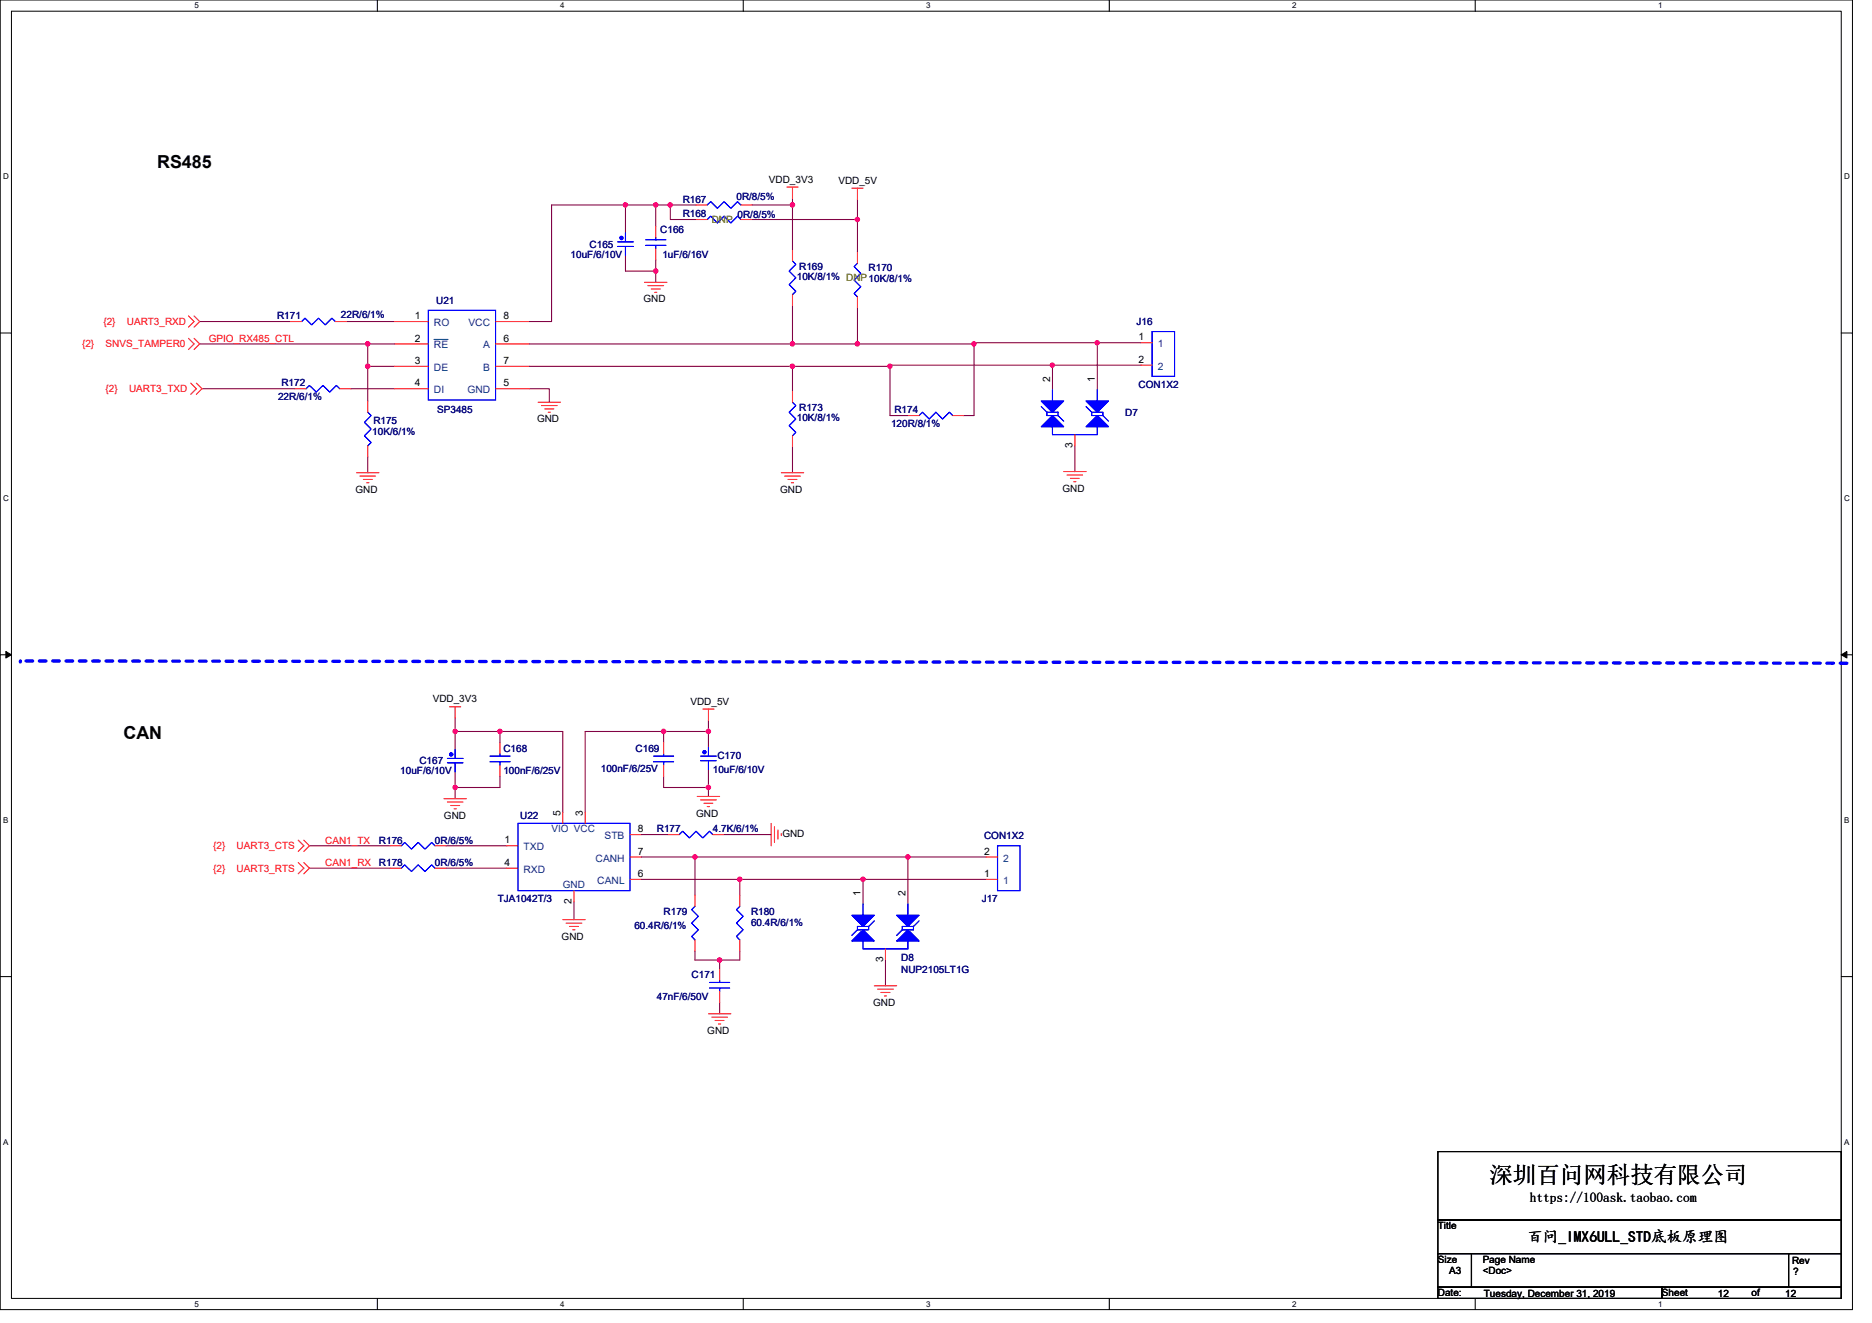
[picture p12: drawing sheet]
<svg xmlns="http://www.w3.org/2000/svg" width="297mm" height="210mm" viewBox="0 0 297 210" stroke-linecap="round" stroke-linejoin="round" font-family="sans-serif">
<path d="M0 0h293.9v207.9h-293.9zM1.8 1.8h290.4v204.3h-290.4z" fill="none" stroke="#000" stroke-width=".16"/>
<g fill="#fff">
<path d="M30.8 .2h.7v1.4h-.7z"/>
<path d="M30.8 206.3h.7v1.4h-.7z"/>
</g>
<path d="M59.9 0v1.8M59.9 206.1v1.8" fill="none" stroke="#000" stroke-width=".17"/>
<g fill="#fff">
<path d="M88.9 .2h.7v1.4h-.7z"/>
<path d="M88.9 206.3h.7v1.4h-.7z"/>
</g>
<path d="M117.9 0v1.8M117.9 206.1v1.8" fill="none" stroke="#000" stroke-width=".17"/>
<g fill="#fff">
<path d="M147 .2h.7v1.4h-.7z"/>
<path d="M147 206.3h.7v1.4h-.7z"/>
</g>
<path d="M176 0v1.8M176 206.1v1.8" fill="none" stroke="#000" stroke-width=".17"/>
<g fill="#fff">
<path d="M205 .2h.7v1.4h-.7z"/>
<path d="M205 206.3h.7v1.4h-.7z"/>
</g>
<path d="M234.1 0v1.8M234.1 206.1v1.8" fill="none" stroke="#000" stroke-width=".17"/>
<g fill="#fff">
<path d="M263.1 .2h.7v1.4h-.7z"/>
<path d="M263.1 206.3h.7v1.4h-.7z"/>
<path d="M.5 27.3h.9v1.4h-.9z"/>
<path d="M292.6 27.3h.9v1.4h-.9z"/>
<path d="M.5 78.4h.9v1.4h-.9z"/>
<path d="M292.6 78.4h.9v1.4h-.9z"/>
</g>
<path d="M0 52.9h1.8M292.2 52.9h1.7" fill="none" stroke="#000" stroke-width=".17"/>
<g fill="#fff">
<path d="M.5 129.5h.8v1.4h-.8z"/>
<path d="M292.6 129.5h.9v1.4h-.9z"/>
</g>
<path d="M0 103.9h1.8M292.2 103.9h1.7" fill="none" stroke="#000" stroke-width=".17"/>
<path d="M.9 103.4l.9 .5-.9 .5zM292.2 103.9l.8-.5v1z" fill="#000" stroke="#000" stroke-width=".16"/>
<g fill="#fff">
<path d="M.5 180.5h.8v1.4h-.8z"/>
<path d="M292.6 180.5h.9v1.4h-.9z"/>
</g>
<path d="M0 155h1.8M292.2 155h1.7M228.2 182.8h64v10.8h-64zM228.2 193.6h64v5.4h-64zM228.2 199h5.3v5.3h-5.3zM233.5 199h50.3v5.3h-50.3zM283.8 199h8.4v5.3h-8.4zM228.2 204.3h35.5v1.8h-35.5zM263.7 204.3h28.5v1.8h-28.5z" fill="none" stroke="#000" stroke-width=".17"/>
<path d="M3.2 104.9h.1M293 105.3l-289.8-.4" fill="none" stroke="#00f" stroke-width=".53" stroke-dasharray="1.1 1.1"/>
<g fill="none" stroke="#800040" stroke-width=".17">
<path d="M99.2 32.5h4.9M99.2 32.5v4.5M99.2 32.5h-11.7v18.5h-3.5M104.1 32.5v3.4M104.1 32.5h2.3M106.4 32.5v2.3h4M106.4 32.5h4M119.3 32.5h6.4M119.3 34.8h16.8M125.7 31.5v1M125.7 32.5v7.1M136.1 31.6v3.2"/>
<path d="M136.1 34.8v5.2M31.7 54.6h26.7M31.7 51h14.4M55 51h7.6M58.4 54.6v3.5M58.4 58.1h4.2M58.4 54.6h4.2M58.4 58.1v5.5M84 58.1h41.7M84 54.6h41.7M99.2 40.5v2.5h4.9M104.1 41.3v1.7"/>
<path d="M104.1 43v1.8M125.7 58.1v4M125.7 48.5v6.1h10.4M125.7 58.1h15.5M136.1 48.9v5.7M136.1 54.6h18.5M141.2 58.1v7.9h2.9M154.6 54.6v11.4h-1.7M167 58h-25.8v.1M167 58v3.9M167 58h14M174.1 54.4v7.5"/>
<path d="M174.1 54.4h6.9M174.1 54.4h-19.5v.2M32 61.7h14.8M55.7 61.7h6.9M58.4 72.5v2.5M84 61.7h3.2v2.1M125.7 71v4M170.6 70.8v4M72.2 114v2.1M72.2 116.1v2.9M72.2 116.1h7.1M79.3 116.1h10v12.8"/>
<path d="M79.3 116.1v1.8M105.3 117.9v-1.8h-12.4v12.8M105.3 116.1h7.1M112.4 114.3v1.8M112.4 116.1v2.5M49.1 137.8h12.8M49.1 134.2h12.8M70.8 134.2h9.6M70.8 137.8h9.6M72.2 122.5v2.5M72.2 125v1.8M79.3 123.2v1.8h-7.1"/>
<path d="M101.7 136h8.6M101.7 139.6h15.7M101.7 132.5h4.3M105.3 123.2v1.8h7.1M112.4 122.2v2.8M112.4 125v1.4M114.9 132.5h7.5M117.4 139.6v2.5M117.4 139.6h19.5M136.9 139.6v3.9M136.9 139.6h19.6M144.1 136h-33.8v6.1"/>
<path d="M144.1 136v7.5M144.1 136h12.4M91.1 143.1v2.9M110.3 151v1.4h3.9M114.2 159.1v1.8M114.2 152.4v1.4M117.4 151v1.4h-3.2M140.5 152.4v4.1"/>
</g>
<g fill="#f0f" stroke="#f0f" stroke-width=".17">
<circle cx="110.3" cy="136" r=".35"/>
<circle cx="114.2" cy="152.4" r=".35"/>
<circle cx="58.3" cy="58.1" r=".35"/>
<circle cx="104" cy="43" r=".35"/>
<circle cx="104" cy="32.5" r=".35"/>
<circle cx="99.2" cy="32.5" r=".35"/>
<circle cx="125.7" cy="32.5" r=".35"/>
<circle cx="106.3" cy="32.5" r=".35"/>
<circle cx="136" cy="34.8" r=".35"/>
<circle cx="125.7" cy="58.1" r=".35"/>
<circle cx="154.5" cy="54.6" r=".34"/>
<circle cx="136" cy="54.6" r=".35"/>
<circle cx="125.7" cy="54.6" r=".35"/>
<circle cx="141.2" cy="58.1" r=".34"/>
<circle cx="167" cy="58" r=".34"/>
<circle cx="174.1" cy="54.4" r=".34"/>
<circle cx="144" cy="136" r=".35"/>
<circle cx="136.9" cy="139.6" r=".35"/>
<circle cx="58.3" cy="54.6" r=".35"/>
<circle cx="72.2" cy="125" r=".34"/>
<circle cx="79.3" cy="116.1" r=".34"/>
<circle cx="72.2" cy="116.1" r=".34"/>
<circle cx="112.4" cy="125" r=".35"/>
<circle cx="112.4" cy="116.1" r=".35"/>
<circle cx="105.3" cy="116.1" r=".35"/>
<circle cx="117.4" cy="139.6" r=".35"/>
</g>
<g fill="none" stroke="#f00" stroke-width=".17">
<path d="M99.2 37h.1M104.1 35.9v1.8M104.1 39.5v1.8M110.4 34.8h1.8M110.4 32.5h1.8M117.6 34.8h1.7M117.6 32.5h1.7M124.9 29.7h1.7M125.7 29.7v1.8M125.7 39.6v1.8M135.2 29.9h1.7M136.1 29.9v1.7"/>
<path d="M29.9 53.7l.9 .9-.9 .9M29.9 50.1l.9 .9-.9 .9M30.8 53.7l.9 .9-.9 .9M30.8 50.1l.9 .9-.9 .9M46.1 51h1.8M53.2 51h1.8M62.6 51h5.4M62.6 54.6h5.4M62.6 58.1h5.4M78.6 51h5.4M78.6 58.1h5.4M78.6 54.6h5.4"/>
<path d="M99.2 40.5h.1M102.3 44.8h3.5M102.8 45.3h2.5M103.3 45.9h1.5M103.9 46.4h.3M125.7 46.8v1.7M136.1 47.1v1.8M136.1 40v1.8M181 54.4h1.8M181 58h1.8M30.3 60.8l.9 .9-.9 .9M31.2 60.8l.8 .9-.8 .9"/>
<path d="M46.8 61.7h1.8M53.9 61.7h1.8M56.6 75h3.5M57.1 75.6h2.5M57.7 76.1h1.4M58.2 76.6h.3M58.4 63.6v1.8M58.4 70.8v1.7M62.6 61.7h5.4M78.6 61.7h5.4M85.4 63.8h3.5M85.9 64.4h2.5"/>
<path d="M86.4 64.9h1.5M87 65.4h.3M124 75h3.5M124.5 75.6h2.5M125 76.1h1.4M125.6 76.6h.3M125.7 62.1v1.7M125.7 69.2v1.8M144.1 66h1.7M151.2 66h1.7M167 61.9h.1M168.8 74.8h3.5"/>
<path d="M169.3 75.4h2.5M169.8 75.9h1.5M170.4 76.5h.3M170.6 69v1.8M174.1 61.9h.1M71.3 112.2h1.8M72.2 112.2v1.8M72.2 119h.1M79.3 117.9v1.8M105.3 117.9v1.8M111.5 112.5h1.8M112.4 112.5v1.8"/>
<path d="M112.4 118.6h.1M47.3 133.3l.9 .9-.9 .9M47.3 136.9l.9 .9-.9 .9M48.2 133.3l.9 .9-.9 .9M48.2 136.9l.9 .9-.9 .9M61.9 137.8h1.8M61.9 134.2h1.8M69 137.8h1.8M69 134.2h1.8M70.4 126.8h3.6M71 127.3h2.5M71.5 127.8h1.4"/>
<path d="M72 128.4h.4M72.2 122.5h.1M79.3 121.4v1.8M80.4 134.2h1.8M80.4 137.8h1.8M89.3 128.9v1.8M92.9 128.9v1.8M100 139.6h1.7M100 136h1.7M100 132.5h1.7M105.3 121.4v1.8M106 132.5h1.8"/>
<path d="M110.6 126.4h3.6M111.2 127h2.5M111.7 127.5h1.4M112.2 128h.4M112.4 122.2h.1M113.1 132.5h1.8M122.4 130.7v3.5M122.9 131.2v2.5M123.4 131.7v1.5M124 132.3v.3M156.5 139.6h1.8M156.5 136h1.8"/>
<path d="M89.3 146h3.6M89.8 146.5h2.5M90.4 147h1.4M90.9 147.6h.3M91.1 141.4v1.7M110.3 149.2v1.8M110.3 142.1v1.7M114.2 153.8v1.8M114.2 157.4v1.7M117.4 149.2v1.8M117.4 142.1v1.7M136.9 143.5h.1"/>
<path d="M138.7 156.5h3.6M139.3 157h2.4M139.8 157.5h1.4M140.3 158.1h.4M140.5 150.6v1.8M144.1 143.5h.1M112.4 160.9h3.6M112.9 161.4h2.5M113.5 162h1.4M114 162.5h.4"/>
</g>
<g fill="none" stroke="#00f" stroke-width=".17">
<path d="M98 39.1h2.5M98 38.4h2.5M99.2 37v1.4M99.2 39.1v1.4M102.4 38.9h3.3M102.4 38.1h3.3M104.1 37.7v.4M104.1 38.9v.6M112.2 34.8l.6-.5 1 1.1 1.1-1.1 1.1 1.1 1-1.1 .6 .5M112.2 32.5l.6-.5 1 1.1 1.1-1.1 1.1 1.1 1-1.1 .6 .5M47.9 51l.5-.5 1.1 1.1 1-1.1 1.1 1.1 1.1-1.1 .5 .5M68 49.3h10.6v14.2h-10.6z"/>
<path d="M125.7 41.4l.6 .6-1.1 1 1.1 1.1-1.1 1.1 1.1 1-.6 .6M136.1 41.8l-.6 .5 1.1 1.1-1.1 1 1.1 1.1-1.1 1.1 .6 .5M182.8 52.6h3.6v7.1h-3.6zM48.6 61.7l.5-.5 1.1 1 1-1 1.1 1 1.1-1 .5 .5M58.4 65.4l.5 .6-1.1 1 1.1 1.1-1.1 1.1 1.1 1-.5 .6M125.7 63.8l.6 .6-1.1 1 1.1 1.1-1.1 1.1 1.1 1-.6 .6M145.8 66l.6-.6 1 1.1 1.1-1.1 1.1 1.1 1-1.1 .6 .6M165.2 64.5l.9 .9h1.8v.6M166.1 65.4v.6h1.8M167 67.2v1.8h7.1v-1.3M167 61.9v1.7M167.9 66l.9 .8"/>
<path d="M172.3 64.5l.9 .9h1.8v.6l.9 .8M173.2 65.4v.6h1.8M174.1 61.9v1.7M72.2 119v1.4M79.3 119.7v.3M105.3 119.7v.3M112.4 118.6v1.4M63.7 137.8l.5-.5 1.1 1 1.1-1 1 1 1.1-1 .5 .5M63.7 134.2l.5-.5 1.1 1.1 1.1-1.1 1 1.1 1.1-1.1 .5 .5M71 121.1h2.5M71 120.4h2.5M72.2 121.1v1.4"/>
<path d="M77.7 120.9h3.2M77.7 120h3.2M79.3 120.9v.5M82.2 130.7h17.8v10.7h-17.8zM103.7 120.9h3.2M103.7 120h3.2M105.3 120.9v.5M107.8 132.5l.5-.6 1.1 1.1 1-1.1 1.1 1.1 1.1-1.1 .5 .6M111.2 120.7h2.5M111.2 120h2.5M112.4 120.7v1.5M158.3 134.2h3.5v7.2h-3.5z"/>
<path d="M110.3 143.8l-.6 .6 1.1 1-1.1 1.1 1.1 1.1-1.1 1 .6 .6M112.6 156.8h3.2M112.6 155.9h3.2M114.2 155.6v.3M114.2 156.8v.6M117.4 143.8l-.5 .6 1 1-1 1.1 1 1.1-1 1 .5 .6M136.9 143.5v1.8M137.8 147v.6h-1.7M138.7 146.2l-.9 .8h-1.7v.6l-.9 .9M143.2 147.6l-.9 .9M144.1 148.8v1.8h-7.2v-1.2M144.1 143.5v1.8"/>
<path d="M144.9 147v.6h-1.7M145.8 146.2l-.9 .8h-1.7v.6"/>
</g>
<path d="M68.9 53.9h2.2" fill="none" stroke="#004080" stroke-width=".16"/>
<g fill="#00f" stroke="#00f" stroke-width=".17">
<path d="M172.3 67.7l1.8-1.7 1.8 1.7z" fill-rule="evenodd"/>
<path d="M172.3 63.6h3.6l-1.8 1.8z" fill-rule="evenodd"/>
<path d="M165.2 67.7l1.8-1.7 1.8 1.7z" fill-rule="evenodd"/>
<path d="M165.2 63.6h3.6l-1.8 1.8z" fill-rule="evenodd"/>
<path d="M172.3 67.7l1.8-1.7 1.8 1.7z" fill-rule="evenodd"/>
<path d="M172.3 63.6h3.6l-1.8 1.8z" fill-rule="evenodd"/>
<path d="M165.2 67.7l1.8-1.7 1.8 1.7z" fill-rule="evenodd"/>
<path d="M165.2 63.6h3.6l-1.8 1.8z" fill-rule="evenodd"/>
<path d="M136.9 147.6l1.8 1.8h-3.5z" fill-rule="evenodd"/>
<path d="M135.2 145.3h3.5l-1.8 1.7z" fill-rule="evenodd"/>
<path d="M144.1 147.6l1.7 1.8h-3.5z" fill-rule="evenodd"/>
<path d="M142.3 145.3h3.5l-1.7 1.7z" fill-rule="evenodd"/>
<path d="M136.9 147.6l1.8 1.8h-3.5z" fill-rule="evenodd"/>
<path d="M135.2 145.3h3.5l-1.8 1.7z" fill-rule="evenodd"/>
<path d="M144.1 147.6l1.7 1.8h-3.5z" fill-rule="evenodd"/>
<path d="M142.3 145.3h3.5l-1.7 1.7z" fill-rule="evenodd"/>
<circle cx="111.8" cy="119.4" r=".25"/>
<circle cx="71.6" cy="119.7" r=".26"/>
<circle cx="98.6" cy="37.8" r=".26"/>
</g>
<text font-size="3.7" x="236.3" y="187.7">深圳百问网科技有限公司</text>
<g font-size="2.8">
<text x="24.9" y="26.6">RS485</text>
<text x="19.6" y="117.3">CAN</text>
</g>
<text font-size="2.5" x="242.4" y="197.2">百问_IMX6ULL_STD底板原理图</text>
<text font-size="2.1" x="242.7" y="190.8">https://100ask.taobao.com</text>
<g font-size="1.6">
<text x="122" y="29">VDD_3V3</text>
<text x="133" y="29.1">VDD_5V</text>
<text x="65.8" y="50.7">1</text>
<text x="79.9" y="50.7">8</text>
<text x="102.1" y="48">GND</text>
<text x="65.8" y="57.8">3</text>
<text x="65.8" y="54.2">2</text>
<text x="79.9" y="57.8">7</text>
<text x="79.9" y="54.2">6</text>
<text x="180.7" y="54">1</text>
<text x="180.7" y="57.6">2</text>
<text x="65.8" y="61.3">4</text>
<text x="79.9" y="61.3">5</text>
<text x="166.6" y="60.6" transform="rotate(-90 166.6 60.6)">2</text>
<text x="173.7" y="60.6" transform="rotate(-90 173.7 60.6)">1</text>
<text x="85.2" y="67">GND</text>
<text x="170.2" y="71.1" transform="rotate(-90 170.2 71.1)">3</text>
<text x="56.4" y="78.2">GND</text>
<text x="123.8" y="78.2">GND</text>
<text x="168.6" y="78">GND</text>
<text x="68.7" y="111.5">VDD_3V3</text>
<text x="109.6" y="111.8">VDD_5V</text>
<text x="70.4" y="130">GND</text>
<text x="88.9" y="129.4" transform="rotate(-90 88.9 129.4)">5</text>
<text x="92.5" y="129.4" transform="rotate(-90 92.5 129.4)">3</text>
<text x="110.4" y="129.6">GND</text>
<text x="80" y="133.9">1</text>
<text x="80" y="137.4">4</text>
<text x="101.2" y="132.1">8</text>
<text x="101.2" y="135.6">7</text>
<text x="124.1" y="132.8">GND</text>
<text x="156.1" y="135.6">2</text>
<text x="90.7" y="143.5" transform="rotate(-90 90.7 143.5)">2</text>
<text x="101.2" y="139.2">6</text>
<text x="136.6" y="142.2" transform="rotate(-90 136.6 142.2)">1</text>
<text x="143.7" y="142.2" transform="rotate(-90 143.7 142.2)">2</text>
<text x="156.1" y="139.2">1</text>
<text x="89.1" y="149.2">GND</text>
<text x="140.1" y="152.8" transform="rotate(-90 140.1 152.8)">3</text>
<text x="138.6" y="159.7">GND</text>
<text x="112.2" y="164.1">GND</text>
<text x="228.2" y="195.1">Title</text>
<text x="228.2" y="200.4">Size</text>
<text x="229.9" y="202.2">A3</text>
<text x="235.3" y="200.4">Page Name</text>
<text x="235.3" y="202.2">&lt;Doc&gt;</text>
<text x="284.3" y="200.6">Rev</text>
<text x="284.5" y="202.3">?</text>
<text x="228.2" y="205.7">Date:</text>
<text x="235.5" y="205.9">Tuesday, December 31, 2019</text>
<text x="263.7" y="205.7">Sheet</text>
<text x="272.6" y="205.9">12</text>
<text x="277.9" y="205.7">of</text>
<text x="283.3" y="205.9">12</text>
</g>
<g font-size="1.6" fill="#000080">
<text x="108.3" y="34.5">R168</text>
<text x="108.3" y="32.2">R167</text>
<text x="116.9" y="31.8">0R/8/5%</text>
<text x="117" y="34.7">0R/8/5%</text>
<text x="90.5" y="40.9">10uF/6/10V</text>
<text x="93.6" y="39.3">C165</text>
<text x="104.8" y="37">C166</text>
<text x="105.1" y="40.9">1uF/6/16V</text>
<text x="126.4" y="44.4">10K/8/1% DNP10K/8/1%</text>
<text x="126.8" y="42.8">R169</text>
<text x="137.8" y="43">R170</text>
<text x="44" y="50.7">R171</text>
<text x="54.1" y="50.5">22R/6/1%</text>
<text x="69.2" y="48.2">U21</text>
<text x="180.3" y="51.6">J16</text>
<text x="44.1" y="63.5">22R/6/1%</text>
<text x="44.7" y="61.3">R172</text>
<text x="69.4" y="65.6">SP3485</text>
<text x="126.8" y="65.3">R173</text>
<text x="141.9" y="65.6">R174</text>
<text x="178.6" y="66">D7</text>
<text x="180.7" y="61.5">CON1X2</text>
<text x="59.1" y="69">10K/6/1%</text>
<text x="59.2" y="67.4">R175</text>
<text x="126.4" y="66.8">10K/8/1%</text>
<text x="141.4" y="67.7">120R/8/1%</text>
<text x="79.9" y="119.3">C168</text>
<text x="100.9" y="119.3">C169</text>
<text x="63.5" y="122.9">10uF/6/10V</text>
<text x="66.5" y="121.3">C167</text>
<text x="79.9" y="122.9">100nF/6/25V</text>
<text x="95.3" y="122.5">100nF/6/25V</text>
<text x="113.1" y="122.7">10uF/6/10V</text>
<text x="113.8" y="120.5">C170</text>
<text x="82.5" y="130">U22</text>
<text x="60.1" y="137.4">R178</text>
<text x="60.1" y="133.9">R176</text>
<text x="69" y="137.4">0R/6/5%</text>
<text x="69" y="133.9">0R/6/5%</text>
<text x="104.2" y="132.1">R177</text>
<text x="113.1" y="132.1">4.7K/6/1%</text>
<text x="156.1" y="133.2">CON1X2</text>
<text x="79" y="143.1">TJA1042T/3</text>
<text x="155.8" y="143.1">J17</text>
<text x="100.7" y="147.4">60.4R/6/1%</text>
<text x="105.3" y="145.3">R179</text>
<text x="119.2" y="145.3">R180</text>
<text x="119.2" y="147">60.4R/6/1%</text>
<text x="109.7" y="155.2">C171</text>
<text x="143" y="152.5">D8</text>
<text x="143" y="154.5">NUP2105LT1G</text>
<text x="104.2" y="158.8">47nF/6/50V</text>
</g>
<text font-size="1.6" fill="#808040" x="112.9" y="35.4">DNP</text>
<g font-size="1.6" fill="#f00">
<text x="16.4" y="51.6">{2}</text>
<text x="20.1" y="51.6">UART3_RXD</text>
<text x="13" y="55.1">{2}</text>
<text x="16.8" y="55.1">SNVS_TAMPER0</text>
<text x="33.1" y="54.2">GPIO_RX485_CTL</text>
<text x="16.8" y="62.2">{2}</text>
<text x="20.5" y="62.2">UART3_TXD</text>
<text x="33.8" y="134.8">{2}</text>
<text x="37.5" y="134.8">UART3_CTS</text>
<text x="51.6" y="133.9">CAN1_TX</text>
<text x="51.6" y="137.4">CAN1_RX</text>
<text x="33.8" y="138.3">{2}</text>
<text x="37.5" y="138.3">UART3_RTS</text>
</g>
<g font-size="1.6" fill="#004080">
<text x="68.9" y="51.8">RO</text>
<text x="74.3" y="51.8">VCC</text>
<text x="68.9" y="55.3">RE</text>
<text x="68.9" y="58.9">DE</text>
<text x="76.7" y="58.9">B</text>
<text x="76.7" y="55.3">A</text>
<text x="183.7" y="55.1">1</text>
<text x="183.7" y="58.7">2</text>
<text x="68.9" y="62.4">DI</text>
<text x="74.2" y="62.4">GND</text>
<text x="83.1" y="135">TXD</text>
<text x="87.5" y="132.1">VIO VCC</text>
<text x="94.5" y="136.7">CANH</text>
<text x="95.9" y="133.2">STB</text>
<text x="159.2" y="136.7">2</text>
<text x="83.1" y="138.5">RXD</text>
<text x="89.3" y="141">GND</text>
<text x="94.8" y="140.3">CANL</text>
<text x="159.2" y="140.3">1</text>
</g>
<g font-size="1.3">
<text x="30.8" y="1.3">5</text>
<text x="88.9" y="1.3">4</text>
<text x="147" y="1.3">3</text>
<text x="205" y="1.3">2</text>
<text x="263.1" y="1.3">1</text>
<text x=".5" y="28.4">D</text>
<text x="292.6" y="28.4">D</text>
<text x=".5" y="79.5">C</text>
<text x="292.6" y="79.5">C</text>
<text x=".5" y="130.6">B</text>
<text x="292.6" y="130.6">B</text>
<text x=".5" y="181.7">A</text>
<text x="292.6" y="181.7">A</text>
<text x="30.8" y="207.4">5</text>
<text x="88.9" y="207.4">4</text>
<text x="147" y="207.4">3</text>
<text x="205" y="207.4">2</text>
<text x="263.1" y="207.4">1</text>
</g>
</svg>
